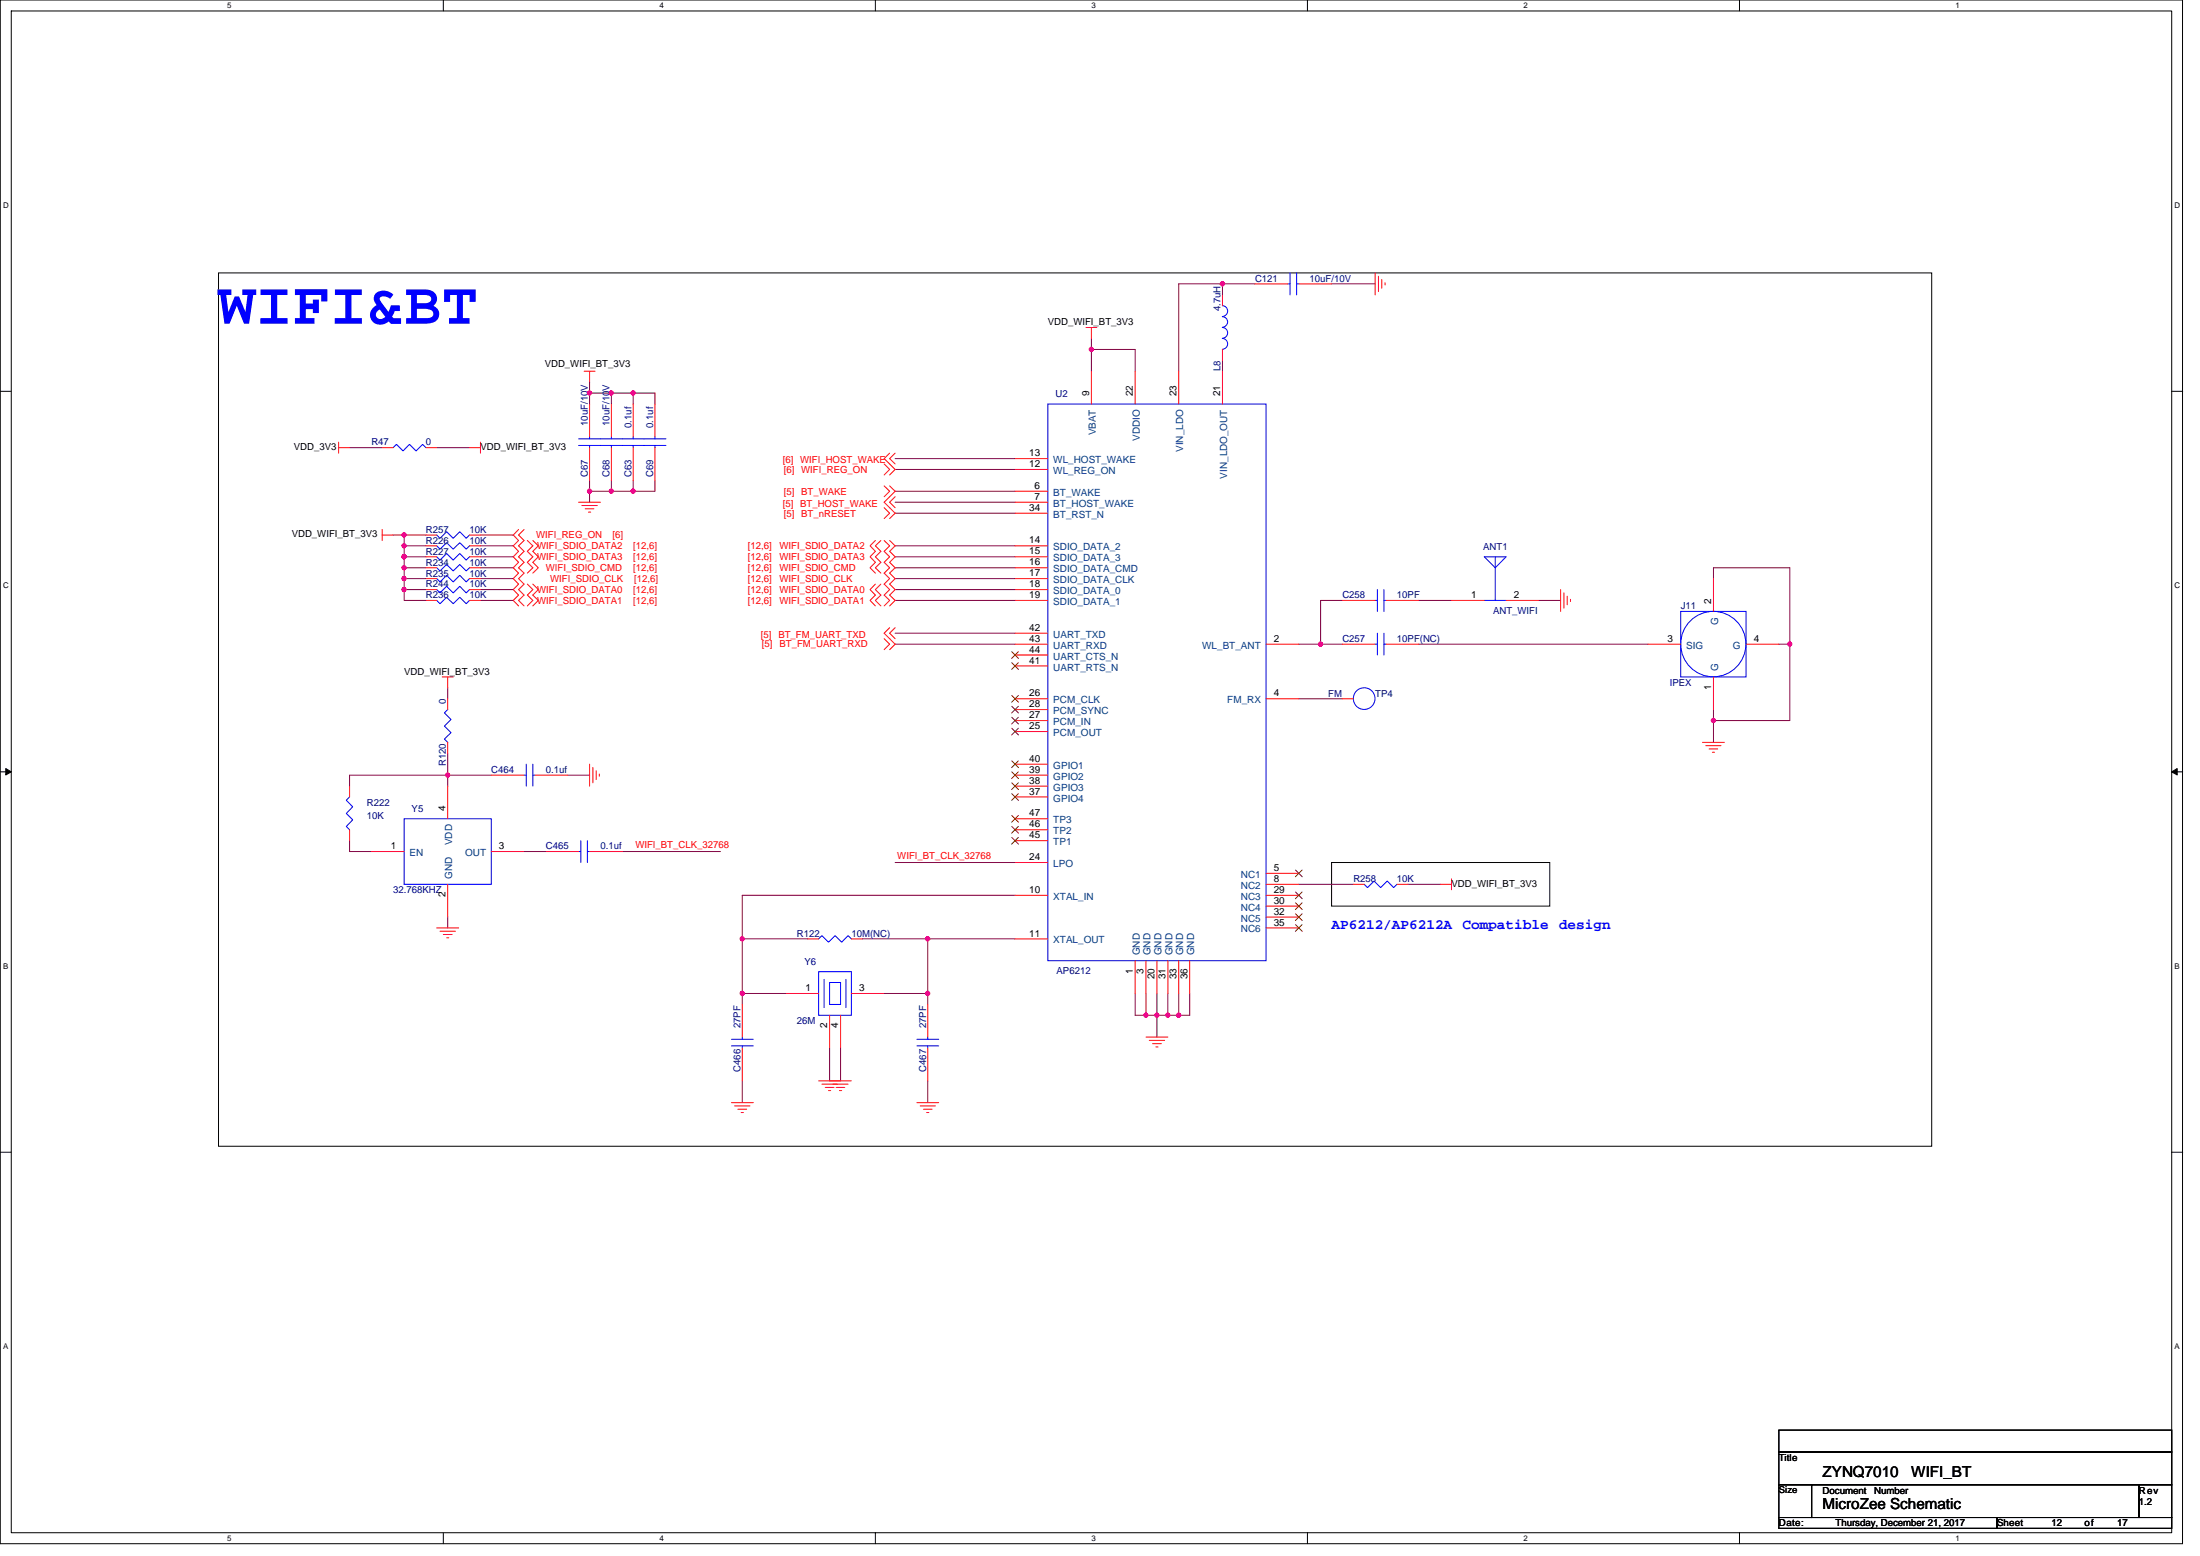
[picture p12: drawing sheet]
<svg xmlns="http://www.w3.org/2000/svg" width="297mm" height="210mm" viewBox="0 0 297 210" stroke-linecap="round" stroke-linejoin="round" font-family="sans-serif">
<path d="M0 0h294.7v208.3h-294.7zM1.5 1.5h291.7v205.3h-291.7z" fill="none" stroke="#000" stroke-width=".14"/>
<g fill="#fff">
<path d="M30.7 .1h.6v1.2h-.6z"/>
<path d="M30.7 207h.6v1.2h-.6z"/>
</g>
<path d="M59.9 0v1.5M59.9 206.8v1.5" fill="none" stroke="#000" stroke-width=".14"/>
<g fill="#fff">
<path d="M89 .1h.6v1.2h-.6z"/>
<path d="M89 207h.6v1.2h-.6z"/>
</g>
<path d="M118.2 0v1.5M118.2 206.8v1.5" fill="none" stroke="#000" stroke-width=".14"/>
<g fill="#fff">
<path d="M147.4 .1h.5v1.2h-.5z"/>
<path d="M147.4 207h.5v1.2h-.5z"/>
</g>
<path d="M176.5 0v1.5M176.5 206.8v1.5" fill="none" stroke="#000" stroke-width=".14"/>
<g fill="#fff">
<path d="M205.7 .1h.6v1.2h-.6z"/>
<path d="M205.7 207h.6v1.2h-.6z"/>
</g>
<path d="M234.9 0v1.5M234.9 206.8v1.5" fill="none" stroke="#000" stroke-width=".14"/>
<g fill="#fff">
<path d="M264 .1h.6v1.2h-.6z"/>
<path d="M264 207h.6v1.2h-.6z"/>
<path d="M.4 27.1h.8v1.2h-.8z"/>
<path d="M293.6 27.1h.7v1.2h-.7z"/>
<path d="M.4 78.5h.8v1.2h-.8z"/>
<path d="M293.6 78.5h.7v1.2h-.7z"/>
</g>
<path d="M0 52.8h1.5M293.2 52.8h1.5" fill="none" stroke="#000" stroke-width=".14"/>
<g fill="#fff">
<path d="M.4 129.8h.7v1.2h-.7z"/>
<path d="M293.6 129.8h.7v1.2h-.7z"/>
</g>
<path d="M0 104.2h1.5M293.2 104.2h1.5" fill="none" stroke="#000" stroke-width=".14"/>
<path d="M.8 103.7l.7 .5-.7 .4zM293.2 104.2l.8-.5v.9z" fill="#000" stroke="#000" stroke-width=".14"/>
<g fill="#fff">
<path d="M.4 181.1h.7v1.2h-.7z"/>
<path d="M293.6 181.1h.7v1.2h-.7z"/>
</g>
<path d="M29.5 36.8h231.3v117.9h-231.3zM179.8 116.4h29.5v5.9h-29.5zM0 155.5h1.5M293.2 155.5h1.5M240.2 193h53v2.9h-53zM240.2 195.9h53v4.5h-53zM240.2 200.4h4.4v4.4h-4.4zM240.2 204.8h29.4v1.4h-29.4zM244.6 200.4h44.2v4.4h-44.2zM269.6 204.8h23.6v1.4h-23.6zM288.8 200.4h4.4v4.4h-4.4z" fill="none" stroke="#000" stroke-width=".14"/>
<g fill="none" stroke="#800040" stroke-width=".14">
<path d="M165.1 38.3h-6v11.8M165.1 38.3v1.5M165.1 38.3h4.4M179.8 38.3h5.9M79.6 53v1.5M79.6 53h2.9M79.6 51.6v1.4M82.5 53h3M82.5 53v1.5M85.5 53v1.5M85.5 53h2.9v1.5M147.4 47.2v2.9"/>
<path d="M147.4 47.2h5.9v2.9M147.4 45.7v1.5M165.1 48.6v1.5M47.2 60.4h4.4M53.1 72.2h1.5M54.6 79.6h2.9M54.6 75.1h2.9M54.6 76.6h2.9M54.6 78.1h2.9M54.6 79.6v1.4h2.9M54.6 75.1v1.5M54.6 76.6v1.5"/>
<path d="M54.6 78.1v1.5M54.6 73.7v1.4M54.6 73.7h2.9M57.5 72.2h-2.9v1.5M59 60.4h4.4M64.9 75.1h4.4M64.9 73.7h4.4M64.9 79.6h4.4M64.9 76.6h4.4M64.9 78.1h4.4M64.9 72.2h4.4M79.6 66.3h2.9"/>
<path d="M79.6 66.3v1.5M79.6 64.8v1.5M82.5 66.3h3M82.5 64.8v1.5M85.5 64.8v1.5M88.4 64.8v1.5h-2.9M120.9 75.1h16.2M120.9 66.3h16.2M120.9 67.8h16.2M120.9 69.3h16.2M120.9 73.7h16.2M120.9 79.6h16.2"/>
<path d="M120.9 78.1h16.2M120.9 76.6h16.2M120.9 61.9h16.2M120.9 63.4h16.2M231.3 78.1v-1.5h10.4v10.3M60.4 92.8v1.5M64.9 81h4.4M120.9 85.4h16.2M120.9 81h16.2M120.9 86.9h16.2M175.4 94.3h5.8M175.4 86.9h2.9"/>
<path d="M178.3 86.9h2.9M181.2 81h-2.9v5.9M191.6 86.9h30.9M191.6 81h4.4M207.8 81h2.9M231.3 97.2v3M231.3 95.8v1.4M240.2 86.9h1.5M241.7 86.9v10.3h-10.4M47.2 113.5v1.4h2.9M47.2 106.1v-1.5h13.2v1.5M60.4 101.7v2.9h5.9"/>
<path d="M70.8 114.9h2.9M76.7 104.6h2.9M84 114.9h13.3M120.9 116.4h16.2M175.4 119.3h7.3M190.1 119.3h4.4M60.4 123.8v1.4M100.2 126.7h8.9M100.2 134.1v1.5M100.2 126.7v7.4M100.2 134.1h5.9M116.4 126.7h8.9"/>
<path d="M119.4 134.1h5.9M125.3 126.7h11.8M125.3 126.7v7.4M125.3 134.1v1.5M137.1 120.8h-36.9v5.9M153.3 134.1v2.9h1.4M154.7 137h1.5M154.7 134.1v2.9M156.2 137h2.9M156.2 137v3M156.2 134.1v2.9M157.7 134.1v2.9"/>
<path d="M159.1 134.1v2.9M160.6 134.1v2.9h-1.5M100.2 145.9v2.9M112 141.4v4.5M113.5 141.4v4.5M125.3 145.9v2.9"/>
</g>
<g fill="#f0f" stroke="#f0f" stroke-width=".14">
<circle cx="156.2" cy="137" r=".29"/>
<circle cx="154.7" cy="137" r=".29"/>
<circle cx="157.7" cy="137" r=".29"/>
<circle cx="159.1" cy="137" r=".29"/>
<circle cx="178.3" cy="86.9" r=".29"/>
<circle cx="231.3" cy="97.2" r=".29"/>
<circle cx="241.6" cy="86.9" r=".29"/>
<circle cx="147.3" cy="47.1" r=".29"/>
<circle cx="60.4" cy="104.6" r=".29"/>
<circle cx="100.2" cy="134.1" r=".29"/>
<circle cx="125.3" cy="134.1" r=".29"/>
<circle cx="100.2" cy="126.7" r=".29"/>
<circle cx="125.3" cy="126.7" r=".29"/>
<circle cx="85.5" cy="66.3" r=".29"/>
<circle cx="82.5" cy="66.3" r=".29"/>
<circle cx="85.5" cy="53" r=".29"/>
<circle cx="82.5" cy="53" r=".29"/>
<circle cx="79.6" cy="66.3" r=".29"/>
<circle cx="79.6" cy="53" r=".29"/>
<circle cx="54.6" cy="73.6" r=".29"/>
<circle cx="54.6" cy="79.6" r=".29"/>
<circle cx="54.6" cy="75.1" r=".29"/>
<circle cx="54.6" cy="76.6" r=".29"/>
<circle cx="54.6" cy="78.1" r=".29"/>
<circle cx="54.6" cy="72.2" r=".29"/>
<circle cx="165" cy="38.3" r=".29"/>
</g>
<g fill="none" stroke="#f00" stroke-width=".14">
<path d="M165.1 39.8v1.5M169.5 38.3h4.4M175.4 38.3h4.4M185.7 36.8v3M186.1 37.3v2M186.6 37.7v1.2M187 38.2v.3M45.7 59.7v1.5M64.9 59.7v1.5M78.9 50.1h1.4M79.6 50.1v1.5M79.6 54.5v4.4"/>
<path d="M82.5 54.5v4.4M85.5 54.5v4.4M88.4 54.5v4.4M146.6 44.2h1.5M147.4 50.1v4.4M147.4 44.2v1.5M153.3 50.1v4.4M159.1 50.1v4.4M165.1 47.2v1.4M165.1 50.1v4.4M45.7 60.4h1.5M51.6 60.4h1.5"/>
<path d="M51.6 72.2h1.5M51.6 71.5v1.4M57.5 60.4h1.5M57.5 79.6h1.5M57.5 72.2h1.5M57.5 73.7h1.5M57.5 75.1h1.5M57.5 76.6h1.5M57.5 78.1h1.5M63.4 79.6h1.5M63.4 72.2h1.5M63.4 73.7h1.5"/>
<path d="M63.4 75.1h1.5M63.4 76.6h1.5M63.4 78.1h1.5M63.4 60.4h1.5M70 71.5l-.7 .7 .7 .7-.7 .8 .7 .7-.7 .7 .7 .8-.7 .7 .7 .7-.7 .8 .7 .7-.7 .8 .7 .7-.7 .7 .7 .8M70.8 71.5l-.8 .7 .8 .7-.8 .8 .8 .7-.8 .7 .8 .8-.8 .7 .8 .7-.8 .8 .8 .7-.8 .8 .8 .7-.8 .7 .8 .8M71.2 72.9l.7 .8-.7 .7 .7 .7-.7 .8 .7 .7-.7 .7M71.2 78.8l.7 .8-.7 .7 .7 .7-.7 .8M71.9 72.9l.8 .8-.8 .7 .8 .7-.8 .8 .8 .7-.8 .7M71.9 78.8l.8 .8-.8 .7 .8 .7-.8 .8M78.1 67.8h3M78.6 68.2h2"/>
<path d="M79 68.7h1.2M79.5 69.1h.3M79.6 60.4v4.4M82.5 60.4v4.4M85.5 60.4v4.4M88.4 60.4v4.4M118.2 72.9l-.7 .8 .7 .7-.7 .7 .7 .8-.7 .7 .7 .7M118.2 78.8l-.7 .8 .7 .7-.7 .7 .7 .8M118.9 72.9l-.7 .8 .7 .7-.7 .7 .7 .8-.7 .7 .7 .7M118.9 78.8l-.7 .8 .7 .7-.7 .7 .7 .8M119.4 72.9l.7 .8-.7 .7 .7 .7-.7 .8 .7 .7-.7 .7 .7 .8-.7 .7 .7 .8-.7 .7 .7 .7-.7 .8M119.4 65.6l.7 .7-.7 .7"/>
<path d="M119.4 68.5l.7 .8-.7 .7M119.4 62.6l.7 .8-.7 .7M120.1 61.2l-.7 .7 1.5 1.5-.8 .7M120.1 72.9l.8 .8-.8 .7 .8 .7-.8 .8 .8 .7-.8 .7 .8 .8-.8 .7 .8 .8-.8 .7 .8 .7-.8 .8M120.1 65.6l.8 .7-1.5 1.5 1.5 1.5-.8 .7M120.9 67l-.8 .8 .8 .7M120.9 61.2l-.8 .7 .8 .7M137.1 66.3h4.4M137.1 67.8h4.4M137.1 63.4h4.4M137.1 61.9h4.4M137.1 73.7h4.4"/>
<path d="M137.1 75.1h4.4M137.1 76.6h4.4M137.1 78.1h4.4M137.1 79.6h4.4M137.1 69.3h4.4M210.7 79.6v2.9M231.3 78.1v4.4M57.5 81h1.5M59.7 91.4h1.5M60.4 94.3v1.5M60.4 91.4v1.4M63.4 81h1.5"/>
<path d="M119.4 86.2l.7 .7-.7 .8M120.1 84.7l-.7 .7 1.5 1.5-.8 .8M120.9 84.7l-.8 .7 .8 .8M137.1 81h4.4M137.1 98.7h4.4M137.1 94.3h4.4M137.1 97.2h4.4M137.1 95.8h4.4M137.1 89.9h4.4M137.1 85.4h4.4M137.1 86.9h4.4M137.1 88.4h4.4"/>
<path d="M170.9 86.9h4.5M170.9 94.3h4.5M181.2 81h4.5M181.2 86.9h4.5M181.2 94.3h1.5M187.2 81h4.4M187.2 86.9h4.4M196 81h4.4M203.3 81h4.5M211.2 80v2.1M211.6 80.5v1.1M212 80.9v.3"/>
<path d="M222.5 86.9h4.4M231.3 91.4v4.4M235.8 86.9h4.4M47.2 112v1.5M47.2 106.1v1.4M50.1 114.9h4.5M60.4 100.2v1.5M60.4 119.3v4.5M60.4 106.1v4.4M66.3 104.6h4.5M66.3 114.9h4.5M72.2 104.6h4.5"/>
<path d="M73.7 114.9h4.4M79.6 103.1v3M79.6 114.9h4.4M80 103.6v2M80.5 104v1.2M80.9 104.5v.3M137.1 116.4h4.4M137.1 107.5h4.4M137.1 106.1h4.4M137.1 104.6h4.4M137.1 103.1h4.4M137.1 113.5h4.4"/>
<path d="M137.1 112h4.4M137.1 110.5h4.4M170.9 117.9h4.5M170.9 119.3h4.5M182.7 119.3h1.5M188.6 119.3h1.5M194.5 119.3h1.5M196 118.6v1.5M229.9 100.2h2.9M230.3 100.6h2.1M230.8 101.1h1.1M231.2 101.5h.3"/>
<path d="M59 125.2h2.9M59.4 125.7h2.1M59.9 126.1h1.1M60.3 126.6h.3M100.2 135.6v4.4M106.1 134.1h4.4M109.1 126.7h1.4M112 137v4.4M113.5 137v4.4M115 126.7h1.4M115 134.1h4.4M125.3 135.6v4.4"/>
<path d="M137.1 120.8h4.4M137.1 126.7h4.4M153.3 129.6v4.5M154.7 140h3M154.7 129.6v4.5M156.2 129.6v4.5M157.7 129.6v4.5M159.1 129.6v4.5M160.6 129.6v4.5M170.9 120.8h4.5M170.9 122.3h4.5M170.9 123.8h4.5"/>
<path d="M170.9 125.2h4.5M98.8 148.8h2.9M99.2 149.2h2.1M99.6 149.7h1.2M100.1 150.1h.3M100.2 141.4v4.5M110.5 145.9h3M111 146.3h2M111.4 146.7h1.2M111.9 147.2h.3M112 145.9h3M112.5 146.3h2"/>
<path d="M112.9 146.7h1.2M113.3 147.2h.3M123.8 148.8h2.9M124.2 149.2h2.1M124.7 149.7h1.2M125.1 150.1h.3M125.3 141.4v4.5M155.2 140.4h2M155.6 140.8h1.2M156.1 141.3h.3"/>
</g>
<g fill="none" stroke="#00f" stroke-width=".14">
<path d="M173.9 38.3h.3M174.2 36.8v3M175.1 38.3h.3M175.1 36.8v3M78.1 59.2h11.8M79.6 58.9v.3M82.5 58.9v.3M85.5 58.9v.3M88.4 58.9v.3M141.5 54.5h29.4v75.1h-29.4zM165 41.3a.73 .73 0 0 1 .8 .7 .73 .73 0 0 1-.8 .7M165 42.7a.72 .72 0 0 1 .8 .8 .72 .72 0 0 1-.8 .7 .74 .74 0 0 1 .8 .7 .74 .74 0 0 1-.8 .8 .74 .74 0 0 1 .8 .7 .74 .74 0 0 1-.8 .7"/>
<path d="M53.1 60.4l.4-.4 .9 .9 .9-.9 .9 .9 .9-.9 .4 .4M59 79.6l.4 .4 .9-.9 .9 .9 .9-.9 .8 .9 .5-.4M59 72.2l.4 .4 .9-.8 .9 .8 .9-.8 .8 .8 .5-.4M59 73.7l.4 .4 .9-.9 .9 .9 .9-.9 .8 .9 .5-.4M59 75.1l.4 .5 .9-.9 .9 .9 .9-.9 .8 .9 .5-.5M59 76.6l.4 .4 .9-.8 .9 .8 .9-.8 .8 .8 .5-.4M59 78.1l.4 .4 .9-.9 .9 .9 .9-.9 .8 .9 .5-.4M78.1 60.1h11.8M79.6 60.1v.3M82.5 60.1v.3M85.5 60.1v.3M88.4 60.1v.3"/>
<path d="M186 79.6v2.9M186.9 79.6v2.9M201.9 75.1v1.5l-1.5-1.5h2.9l-1.4 1.5v4.4M59 81l.4 .5 .9-.9 .9 .9 .9-.9 .8 .9 .5-.5M60.4 95.8l-.4 .4 .9 .9-.9 .9 .9 .9-.9 .8 .4 .5M185.7 81h.3M185.7 86.9h.3M186 85.4v3M186.9 85.4v3M186.9 81h.3M186.9 86.9h.3M200.4 81h2.9"/>
<path d="M226.9 82.5h8.9v8.9h-8.9zM47.2 107.5l-.4 .5 .8 .9-.8 .9 .8 .8-.8 .9 .4 .5M54.6 110.5h11.7v8.8h-11.7zM70.8 104.6h.3M71.1 103.1v3M71.9 104.6h.3M71.9 103.1v3M78.1 114.9h.3M78.4 113.5v2.9M79.3 114.9h.3M79.3 113.5v2.9M184.2 119.3l.4 .5 .9-.9 .9 .9 .9-.9 .9 .9 .4-.5"/>
<path d="M100.2 140v.3M110.5 131.1h4.5v5.9h-4.5zM110.5 126.7l.5-.4 .9 .8 .9-.8 .8 .8 .9-.8 .5 .4M111.3 132.2v3.8M112 132.6h1.5v3h-1.5zM114.2 132.2v3.8M125.3 140v.3M98.8 141.1h2.9M98.8 140.3h2.9M100.2 141.1v.3M123.8 141.1h2.9M123.8 140.3h2.9"/>
<path d="M125.3 141.1v.3"/>
<circle cx="184.2" cy="94.3" r="1.46"/>
<circle cx="231.3" cy="86.9" r="4.4"/>
</g>
<g fill="none" stroke="#804000" stroke-width=".14">
<path d="M136.6 98.3l.9 .9M136.6 93.9l.9 .9M136.6 96.8l.9 .9M136.6 95.3l.9 .9M136.6 89.4l.9 .9M136.6 87.9l.9 1M137.5 98.3l-.9 .9M137.5 93.9l-.9 .9M137.5 96.8l-.9 .9M137.5 95.3l-.9 .9M137.5 89.4l-.9 .9M137.5 87.9l-.9 1"/>
<path d="M136.6 107.1l.9 .9M136.6 105.6l.9 1M136.6 104.2l.9 .9M136.6 102.7l.9 .9M136.6 113l.9 .9M136.6 111.5l.9 .9M136.6 110l.9 1M137.5 107.1l-.9 .9M137.5 105.6l-.9 1M137.5 104.2l-.9 .9M137.5 102.7l-.9 .9M137.5 113l-.9 .9"/>
<path d="M137.5 111.5l-.9 .9M137.5 110l-.9 1M174.9 117.4l.9 .9M175.8 117.4l-.9 .9M174.9 120.4l.9 .9M174.9 121.8l.9 .9M174.9 123.3l.9 .9M174.9 124.8l.9 .9M175.8 120.4l-.9 .9M175.8 121.8l-.9 .9M175.8 123.3l-.9 .9M175.8 124.8l-.9 .9"/>
</g>
<text font-size="8.2" fill="#00f" x="29.5" y="43.7">WIFI&amp;BT</text>
<g font-size="2.1">
<text x="246.1" y="203.7">MicroZee Schematic</text>
<text x="246.1" y="199.3">ZYNQ7010</text>
<text x="258.1" y="199.3">WIFI_BT</text>
</g>
<g font-size="1.9" fill="#00f">
<text x="179.8" y="125.4">AP6212/AP6212A Compatible</text>
<text x="210.5" y="125.4">design</text>
</g>
<g font-size="1.3" fill="#000080">
<text x="164.8" y="42" transform="rotate(-90 164.8 42)">4.7uH</text>
<text x="169.5" y="38">C121</text>
<text x="176.8" y="38">10uF/10V</text>
<text x="142.5" y="53.6">U2</text>
<text x="164.8" y="50.1" transform="rotate(-90 164.8 50.1)">L8</text>
<text x="79.4" y="57.5" transform="rotate(-90 79.4 57.5)">10uF/10V</text>
<text x="82.3" y="57.5" transform="rotate(-90 82.3 57.5)">10uF/10V</text>
<text x="85.3" y="57.8" transform="rotate(-90 85.3 57.8)">0.1uf</text>
<text x="88.2" y="57.8" transform="rotate(-90 88.2 57.8)">0.1uf</text>
<text x="50.1" y="60.1">R47</text>
<text x="57.5" y="60.1">0</text>
<text x="79.4" y="64.4" transform="rotate(-90 79.4 64.4)">C67</text>
<text x="82.3" y="64.4" transform="rotate(-90 82.3 64.4)">C68</text>
<text x="85.3" y="64.4" transform="rotate(-90 85.3 64.4)">C63</text>
<text x="88.2" y="64.4" transform="rotate(-90 88.2 64.4)">C69</text>
<text x="57.5" y="71.9">R257</text>
<text x="63.4" y="71.9">10K</text>
<text x="57.5" y="73.4">R226</text>
<text x="57.5" y="74.8">R227</text>
<text x="57.5" y="76.3">R234</text>
<text x="57.5" y="77.8">R235</text>
<text x="63.4" y="73.4">10K</text>
<text x="63.4" y="74.8">10K</text>
<text x="63.4" y="76.3">10K</text>
<text x="63.4" y="77.8">10K</text>
<text x="200.3" y="74.3">ANT1</text>
<text x="57.5" y="80.8">R236</text>
<text x="57.5" y="79.3">R244</text>
<text x="63.4" y="80.8">10K</text>
<text x="63.4" y="79.3">10K</text>
<text x="181.2" y="80.8">C258</text>
<text x="188.6" y="80.8">10PF</text>
<text x="201.6" y="82.8">ANT_WIFI</text>
<text x="226.9" y="82.2">J11</text>
<text x="181.2" y="86.6">C257</text>
<text x="188.6" y="86.6">10PF(NC)</text>
<text x="60.2" y="95" transform="rotate(-90 60.2 95)">0</text>
<text x="179.3" y="94">FM</text>
<text x="185.7" y="94">TP4</text>
<text x="225.4" y="92.5">IPEX</text>
<text x="60.2" y="103.4" transform="rotate(-90 60.2 103.4)">R120</text>
<text x="66.3" y="104.3">C464</text>
<text x="73.7" y="104.3">0.1uf</text>
<text x="49.5" y="108.7">R222</text>
<text x="49.5" y="110.5">10K</text>
<text x="55.6" y="109.6">Y5</text>
<text x="73.7" y="114.6">C465</text>
<text x="81.1" y="114.6">0.1uf</text>
<text x="182.7" y="119">R258</text>
<text x="188.6" y="119">10K</text>
<text x="53.1" y="120.5">32.768KHZ</text>
<text x="107.6" y="126.4">R122</text>
<text x="108.6" y="130.2">Y6</text>
<text x="115" y="126.4">10M(NC)</text>
<text x="142.7" y="131.4">AP6212</text>
<text x="100" y="138.8" transform="rotate(-90 100 138.8)">27PF</text>
<text x="107.6" y="138.2">26M</text>
<text x="125" y="138.8" transform="rotate(-90 125 138.8)">27PF</text>
<text x="100" y="144.7" transform="rotate(-90 100 144.7)">C466</text>
<text x="125" y="144.7" transform="rotate(-90 125 144.7)">C467</text>
</g>
<g font-size="1.3">
<text x="141.5" y="43.9">VDD_WIFI_BT_3V3</text>
<text x="73.6" y="49.5">VDD_WIFI_BT_3V3</text>
<text x="147" y="53.5" transform="rotate(-90 147 53.5)">9</text>
<text x="152.9" y="53.5" transform="rotate(-90 152.9 53.5)">22</text>
<text x="158.8" y="53.5" transform="rotate(-90 158.8 53.5)">23</text>
<text x="164.7" y="53.5" transform="rotate(-90 164.7 53.5)">21</text>
<text x="39.7" y="60.7">VDD_3V3</text>
<text x="64.9" y="60.7">VDD_WIFI_BT_3V3</text>
<text x="139" y="63">12</text>
<text x="139" y="61.6">13</text>
<text x="139.7" y="66">6</text>
<text x="139" y="68.9">34</text>
<text x="139.7" y="67.5">7</text>
<text x="39.4" y="72.5">VDD_WIFI_BT_3V3</text>
<text x="139" y="73.3">14</text>
<text x="139" y="74.8">15</text>
<text x="139" y="76.3">16</text>
<text x="139" y="77.8">17</text>
<text x="139" y="79.2">18</text>
<text x="139" y="80.7">19</text>
<text x="198.6" y="80.7">1</text>
<text x="204.4" y="80.7">2</text>
<text x="231" y="81.5" transform="rotate(-90 231 81.5)">2</text>
<text x="139" y="89.6">41</text>
<text x="139" y="85.1">42</text>
<text x="139" y="86.6">43</text>
<text x="139" y="88.1">44</text>
<text x="172" y="86.6">2</text>
<text x="225.1" y="86.6">3</text>
<text x="236.8" y="86.6">4</text>
<text x="54.6" y="91.1">VDD_WIFI_BT_3V3</text>
<text x="139" y="94">26</text>
<text x="139" y="95.4">28</text>
<text x="172" y="94">4</text>
<text x="231" y="93.1" transform="rotate(-90 231 93.1)">1</text>
<text x="139" y="98.4">25</text>
<text x="139" y="96.9">27</text>
<text x="139" y="107.2">37</text>
<text x="139" y="105.8">38</text>
<text x="139" y="104.3">39</text>
<text x="139" y="102.8">40</text>
<text x="60.1" y="109.5" transform="rotate(-90 60.1 109.5)">4</text>
<text x="139" y="113.1">45</text>
<text x="139" y="111.7">46</text>
<text x="139" y="110.2">47</text>
<text x="52.8" y="114.6">1</text>
<text x="67.4" y="114.6">3</text>
<text x="139" y="116.1">24</text>
<text x="172" y="117.5">5</text>
<text x="172" y="119">8</text>
<text x="196" y="119.6">VDD_WIFI_BT_3V3</text>
<text x="60.1" y="121.1" transform="rotate(-90 60.1 121.1)">2</text>
<text x="139" y="120.5">10</text>
<text x="172" y="120.5">29</text>
<text x="172" y="122">30</text>
<text x="172" y="123.4">32</text>
<text x="172" y="124.9">35</text>
<text x="139" y="126.4">11</text>
<text x="152.9" y="131.4" transform="rotate(-90 152.9 131.4)">1</text>
<text x="154.4" y="131.4" transform="rotate(-90 154.4 131.4)">3</text>
<text x="108.8" y="133.8">1</text>
<text x="116" y="133.8">3</text>
<text x="155.9" y="132.2" transform="rotate(-90 155.9 132.2)">20</text>
<text x="157.4" y="132.2" transform="rotate(-90 157.4 132.2)">31</text>
<text x="158.8" y="132.2" transform="rotate(-90 158.8 132.2)">33</text>
<text x="160.3" y="132.2" transform="rotate(-90 160.3 132.2)">36</text>
<text x="111.7" y="138.8" transform="rotate(-90 111.7 138.8)">2</text>
<text x="113.2" y="138.8" transform="rotate(-90 113.2 138.8)">4</text>
<text x="240.2" y="197.1">Title</text>
<text x="240.2" y="201.5">Size</text>
<text x="246.1" y="201.5">Document</text>
<text x="253" y="201.5">Number</text>
<text x="288.8" y="201.5">Rev</text>
<text x="288.8" y="203">1.2</text>
<text x="240.2" y="206">Date:</text>
<text x="247.8" y="206">Thursday, December 21, 2017</text>
<text x="269.6" y="206">Sheet</text>
<text x="277" y="206">12</text>
<text x="281.4" y="206">of</text>
<text x="285.9" y="206">17</text>
</g>
<g font-size="1.3" fill="#004080">
<text x="148" y="58.8" transform="rotate(-90 148 58.8)">VBAT</text>
<text x="153.9" y="59.5" transform="rotate(-90 153.9 59.5)">VDDIO</text>
<text x="142.2" y="64">WL_REG_ON</text>
<text x="142.2" y="62.5">WL_HOST_WAKE</text>
<text x="159.8" y="61" transform="rotate(-90 159.8 61)">VIN_LDO</text>
<text x="165.7" y="64.6" transform="rotate(-90 165.7 64.6)">VIN_LDO_OUT</text>
<text x="142.2" y="66.9">BT_WAKE</text>
<text x="142.2" y="68.4">BT_HOST_WAKE</text>
<text x="142.2" y="69.9">BT_RST_N</text>
<text x="142.2" y="74.3">SDIO_DATA_2</text>
<text x="142.2" y="75.8">SDIO_DATA_3</text>
<text x="142.2" y="77.2">SDIO_DATA_CMD</text>
<text x="142.2" y="78.7">SDIO_DATA_CLK</text>
<text x="142.2" y="80.2">SDIO_DATA_0</text>
<text x="142.2" y="81.6">SDIO_DATA_1</text>
<text x="142.2" y="86.1">UART_TXD</text>
<text x="142.2" y="87.5">UART_RXD</text>
<text x="142.2" y="89">UART_CTS_N</text>
<text x="162.3" y="87.5">WL_BT_ANT</text>
<text x="227.7" y="87.5">SIG</text>
<text x="232" y="84.3" transform="rotate(-90 232 84.3)">G</text>
<text x="234" y="87.5">G</text>
<text x="142.2" y="94.9">PCM_CLK</text>
<text x="142.2" y="90.5">UART_RTS_N</text>
<text x="165.7" y="94.9">FM_RX</text>
<text x="232" y="90.6" transform="rotate(-90 232 90.6)">G</text>
<text x="142.2" y="99.3">PCM_OUT</text>
<text x="142.2" y="97.9">PCM_IN</text>
<text x="142.2" y="96.4">PCM_SYNC</text>
<text x="142.2" y="106.7">GPIO3</text>
<text x="142.2" y="105.2">GPIO2</text>
<text x="142.2" y="103.7">GPIO1</text>
<text x="142.2" y="108.2">GPIO4</text>
<text x="142.2" y="112.6">TP2</text>
<text x="142.2" y="111.1">TP3</text>
<text x="55.3" y="115.5">EN</text>
<text x="61.1" y="118.6" transform="rotate(-90 61.1 118.6)">GND</text>
<text x="61.1" y="114.1" transform="rotate(-90 61.1 114.1)">VDD</text>
<text x="62.8" y="115.5">OUT</text>
<text x="142.2" y="117">LPO</text>
<text x="142.2" y="114.1">TP1</text>
<text x="167.6" y="118.5">NC1</text>
<text x="167.6" y="120">NC2</text>
<text x="142.2" y="121.4">XTAL_IN</text>
<text x="167.6" y="121.4">NC3</text>
<text x="167.6" y="122.9">NC4</text>
<text x="167.6" y="124.4">NC5</text>
<text x="167.6" y="125.8">NC6</text>
<text x="142.2" y="127.3">XTAL_OUT</text>
<text x="153.9" y="128.9" transform="rotate(-90 153.9 128.9)">GND</text>
<text x="155.3" y="128.9" transform="rotate(-90 155.3 128.9)">GND</text>
<text x="156.8" y="128.9" transform="rotate(-90 156.8 128.9)">GND</text>
<text x="158.3" y="128.9" transform="rotate(-90 158.3 128.9)">GND</text>
<text x="159.8" y="128.9" transform="rotate(-90 159.8 128.9)">GND</text>
<text x="161.2" y="128.9" transform="rotate(-90 161.2 128.9)">GND</text>
</g>
<g font-size="1.3" fill="#f00">
<text x="105.7" y="62.5">[6] WIFI_HOST_WAKE</text>
<text x="105.8" y="63.8">[6] WIFI_REG_ON</text>
<text x="105.7" y="68.4">[5] BT_HOST_WAKE</text>
<text x="105.8" y="66.8">[5] BT_WAKE</text>
<text x="105.8" y="69.7">[5] BT_nRESET</text>
<text x="72.4" y="72.6">WIFI_REG_ON</text>
<text x="72.5" y="75.6">WIFI_SDIO_DATA3</text>
<text x="72.5" y="74.1">WIFI_SDIO_DATA2</text>
<text x="73.7" y="77.1">WIFI_SDIO_CMD</text>
<text x="82.7" y="72.6">[6]</text>
<text x="85.5" y="77.1">[12,6]</text>
<text x="85.5" y="75.6">[12,6]</text>
<text x="85.5" y="74.1">[12,6]</text>
<text x="101" y="75.6">[12,6]</text>
<text x="101" y="74.1">[12,6]</text>
<text x="101" y="77.1">[12,6]</text>
<text x="105.2" y="75.6">WIFI_SDIO_DATA3</text>
<text x="105.2" y="74.1">WIFI_SDIO_DATA2</text>
<text x="105.2" y="77.1">WIFI_SDIO_CMD</text>
<text x="72.5" y="80">WIFI_SDIO_DATA0</text>
<text x="72.5" y="81.5">WIFI_SDIO_DATA1</text>
<text x="74.3" y="78.5">WIFI_SDIO_CLK</text>
<text x="85.5" y="80">[12,6]</text>
<text x="85.5" y="81.5">[12,6]</text>
<text x="85.6" y="78.5">[12,6]</text>
<text x="101" y="80">[12,6]</text>
<text x="101" y="81.5">[12,6]</text>
<text x="101" y="78.5">[12,6]</text>
<text x="105.2" y="80">WIFI_SDIO_DATA0</text>
<text x="105.2" y="81.5">WIFI_SDIO_DATA1</text>
<text x="105.2" y="78.5">WIFI_SDIO_CLK</text>
<text x="102.7" y="86">[5] BT_FM_UART_TXD</text>
<text x="102.9" y="87.4">[5]</text>
<text x="105.2" y="87.4">BT_FM_UART_RXD</text>
<text x="85.8" y="114.4">WIFI_BT_CLK_32768</text>
<text x="121.2" y="115.9">WIFI_BT_CLK_32768</text>
</g>
<g font-size="1.1">
<text x="30.7" y="1.1">5</text>
<text x="89" y="1.1">4</text>
<text x="147.4" y="1.1">3</text>
<text x="205.7" y="1.1">2</text>
<text x="264" y="1.1">1</text>
<text x=".4" y="28.1">D</text>
<text x="293.6" y="28.1">D</text>
<text x=".4" y="79.4">C</text>
<text x="293.6" y="79.4">C</text>
<text x=".4" y="130.8">B</text>
<text x="293.6" y="130.8">B</text>
<text x=".4" y="182.1">A</text>
<text x="293.6" y="182.1">A</text>
<text x="30.7" y="207.9">5</text>
<text x="89" y="207.9">4</text>
<text x="147.4" y="207.9">3</text>
<text x="205.7" y="207.9">2</text>
<text x="264" y="207.9">1</text>
</g>
</svg>
